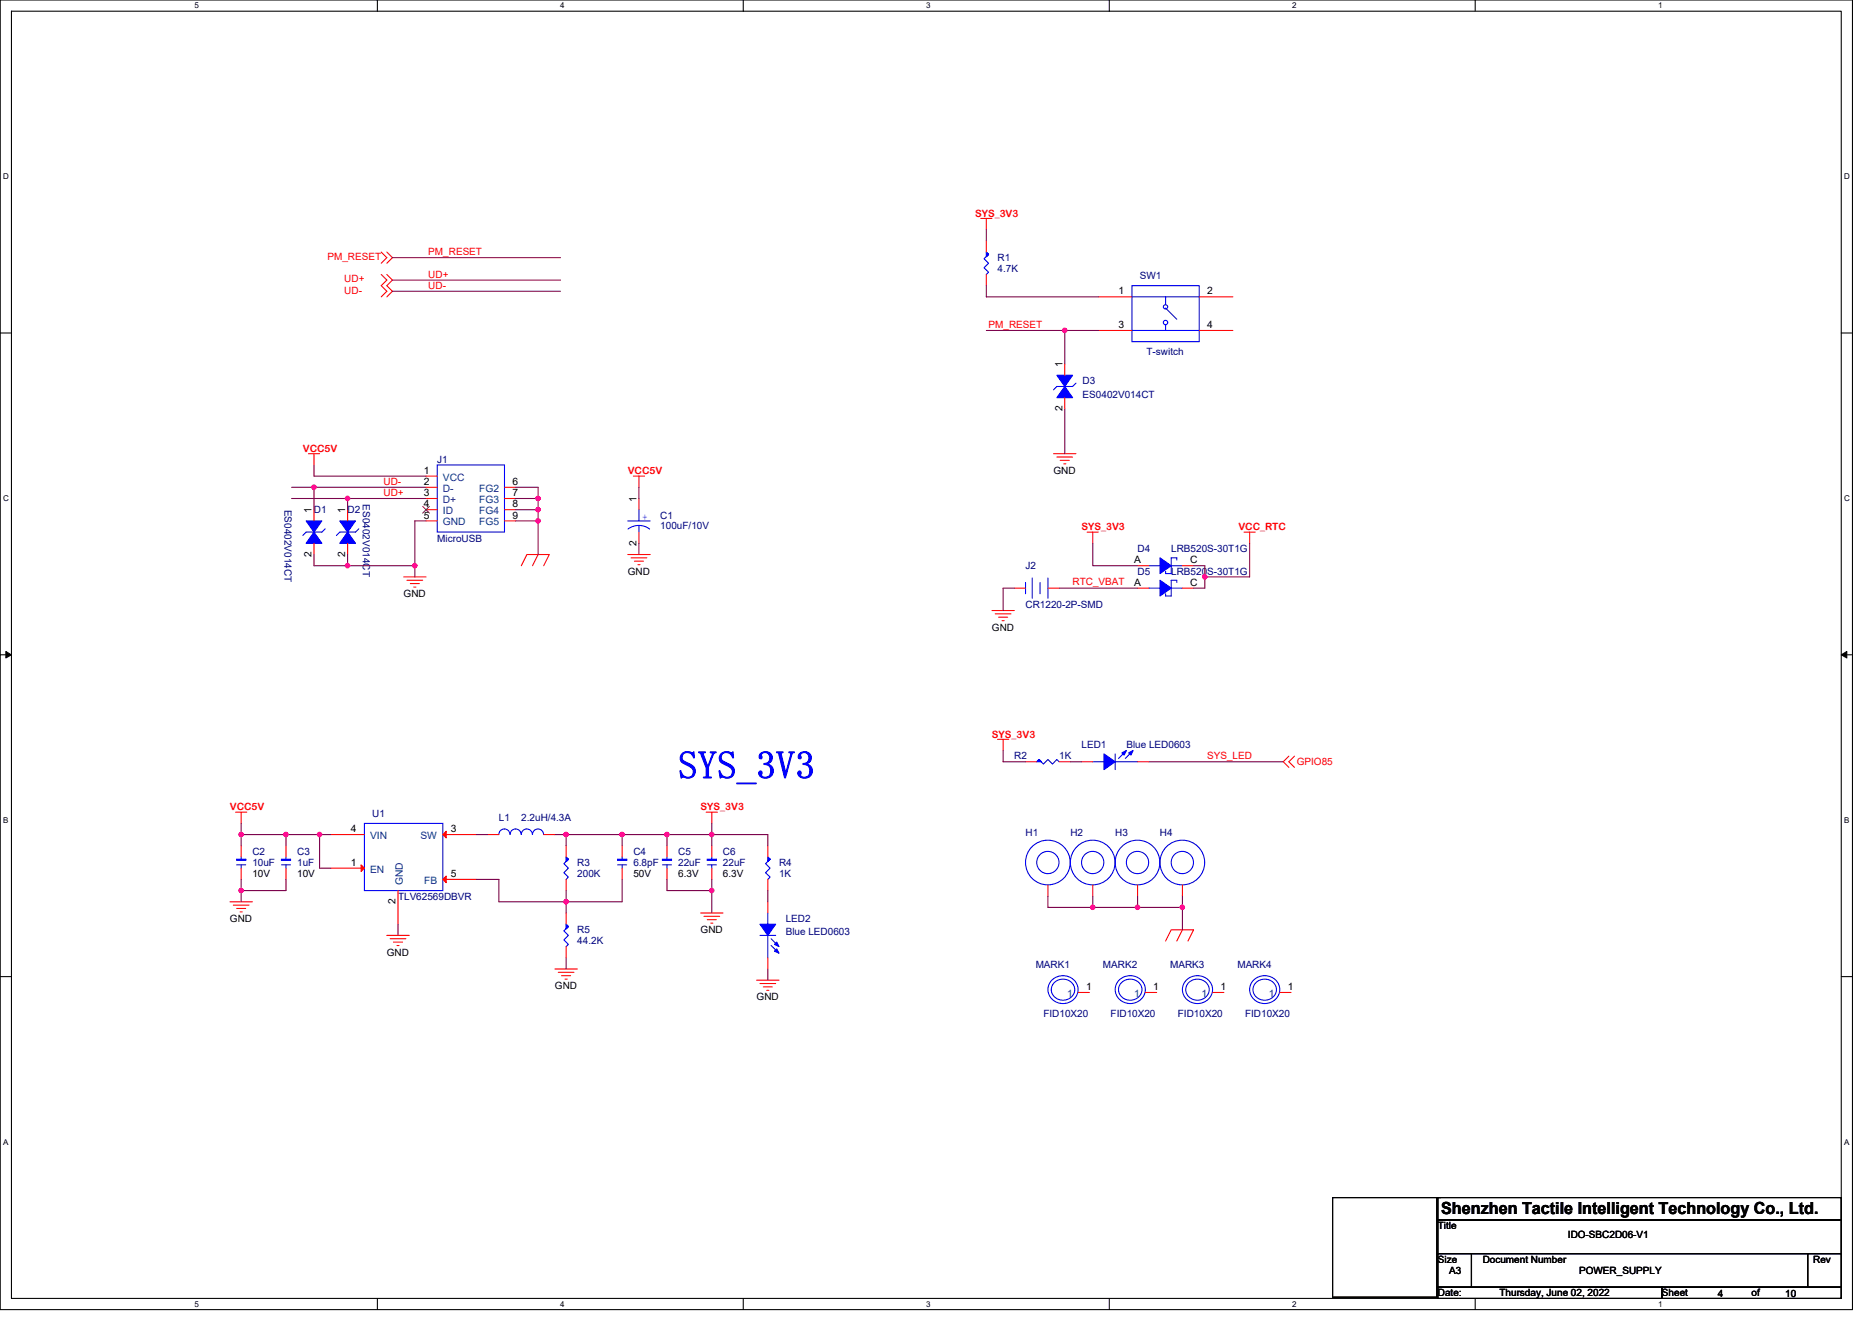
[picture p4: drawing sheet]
<svg xmlns="http://www.w3.org/2000/svg" width="297mm" height="210mm" viewBox="0 0 297 210" stroke-linecap="round" stroke-linejoin="round" font-family="sans-serif">
<path d="M0 0h293.9v207.9h-293.9zM1.8 1.8h290.4v204.3h-290.4z" fill="none" stroke="#000" stroke-width=".17"/>
<g fill="#fff">
<path d="M30.8 .2h.7v1.4h-.7z"/>
<path d="M30.8 206.3h.7v1.4h-.7z"/>
</g>
<path d="M59.9 0v1.8M59.9 206.1v1.8" fill="none" stroke="#000" stroke-width=".17"/>
<g fill="#fff">
<path d="M88.9 .2h.7v1.4h-.7z"/>
<path d="M88.9 206.3h.7v1.4h-.7z"/>
</g>
<path d="M117.9 0v1.8M117.9 206.1v1.8" fill="none" stroke="#000" stroke-width=".17"/>
<g fill="#fff">
<path d="M147 .2h.7v1.4h-.7z"/>
<path d="M147 206.3h.7v1.4h-.7z"/>
</g>
<path d="M176 0v1.8M176 206.1v1.8" fill="none" stroke="#000" stroke-width=".17"/>
<g fill="#fff">
<path d="M205 .2h.7v1.4h-.7z"/>
<path d="M205 206.3h.7v1.4h-.7z"/>
</g>
<path d="M234.1 0v1.8M234.1 206.1v1.8" fill="none" stroke="#000" stroke-width=".17"/>
<g fill="#fff">
<path d="M263.1 .2h.7v1.4h-.7z"/>
<path d="M263.1 206.3h.7v1.4h-.7z"/>
<path d="M.5 27.3h.9v1.4h-.9z"/>
<path d="M292.6 27.3h.9v1.4h-.9z"/>
<path d="M.5 78.4h.9v1.4h-.9z"/>
<path d="M292.6 78.4h.9v1.4h-.9z"/>
</g>
<path d="M0 52.9h1.8M292.2 52.9h1.7" fill="none" stroke="#000" stroke-width=".17"/>
<g fill="#fff">
<path d="M.5 129.5h.8v1.4h-.8z"/>
<path d="M292.6 129.5h.9v1.4h-.9z"/>
</g>
<path d="M0 103.9h1.8M292.2 103.9h1.7" fill="none" stroke="#000" stroke-width=".17"/>
<path d="M.9 103.4l.9 .5-.9 .5zM292.2 103.9l.8-.5v1z" fill="#000" stroke="#000" stroke-width=".16"/>
<g fill="#fff">
<path d="M.5 180.5h.8v1.4h-.8z"/>
<path d="M292.6 180.5h.9v1.4h-.9z"/>
</g>
<path d="M0 155h1.8M292.2 155h1.7M211.5 190.1h16.5v15.8h-16.5zM228.2 190.1h64v3.5h-64zM228.2 193.6h64v5.4h-64zM228.2 199h5.3v5.3h-5.3zM228.2 190.1h.5M233.5 199h53.3v5.3h-53.3zM286.8 199h5.4v5.3h-5.4zM228.2 204.3h35.5v1.8h-35.5zM263.7 204.3h28.5v1.8h-28.5z" fill="none" stroke="#000" stroke-width=".17"/>
<g fill="none" stroke="#f00" stroke-width=".17">
<path d="M155.6 34.7h1.8M156.5 34.7v1.7M156.5 38.2v1.8M60.5 40l.9 .9-.9 .9M60.5 43.6l.9 .8-.9 .9 .9 .9-.9 .9M61.4 40l.9 .9-.9 .9M61.4 43.6l.9 .8-.9 .9 .9 .9-.9 .9M156.5 43.6v1.7M168.9 57.8v1.8M174.3 47.1h5.3M174.3 52.5h5.3M190.3 52.5h5.3"/>
<path d="M190.3 47.1h5.3M48.9 72h1.8M49.8 72v1.8M67.6 75.6h1.8M67.6 77.3h1.8M67.6 79.1h1.8M80 77.3h1.8M80 79.1h1.8M100.5 75.6h1.8M101.4 75.6v1.7M101.4 79.1v1.8M167.2 72h3.5"/>
<path d="M167.7 72.5h2.5M168.2 73.1h1.5M168.8 73.6h.3M168.9 63.1v1.8M49.8 80.9v1.8M49.8 86.2v1.8M55.2 80.9v1.8M55.2 86.2v1.8M64 91.6h3.6M64.6 92.1h2.5M65.1 92.6h1.4M65.7 93.2h.3"/>
<path d="M67.6 82.7h1.8M67.6 80.9h1.8M80 80.9h1.8M80 82.7h1.8M82.7 89.8l.9-1.8h3.6l-.9 1.8M85.4 88l-.9 1.8M99.6 88h3.6M100.1 88.5h2.5M100.7 89.1h1.4M101.2 89.6h.4M101.4 84.5v1.7M157.4 96.9h3.5"/>
<path d="M157.9 97.4h2.5M158.5 98h1.4M159 98.5h.3M160.9 93.3h1.8M166.3 93.3h1.8M172.5 84.5h1.8M173.4 84.5v1.7M180.5 89.8h1.8M180.5 93.3h1.8M187.6 89.8h1.8M187.6 93.3h1.8M197.4 84.5h1.8"/>
<path d="M198.3 84.5v1.7M158.3 117.3h1.8M159.2 117.3v1.8M37.4 128.9h1.8M38.3 128.9v1.8M38.3 134.2v1.8M38.3 137.8v1.8M45.4 134.2v1.8M45.4 137.8v1.8M52.5 137.8h5.3M52.5 132.5h5.3M70.3 132.5h5.3"/>
<path d="M70.3 139.6h5.3M77.4 132.5h1.8M86.3 132.5h1.8M89.8 134.2v1.8M89.8 139.6v1.8M98.7 134.2v1.8M98.7 137.8v1.8M105.8 134.2v1.8M105.8 137.8v1.8M112.1 128.9h1.7M112.9 128.9v1.8M112.9 134.2v1.8"/>
<path d="M112.9 137.8v1.8M121.8 134.2v1.8M121.8 139.6v1.8M162.7 120.9h1.8M168.1 120.9h1.7M171.6 120.9h1.8M180.5 120.9h1.8M204.5 120l-.9 .9 .9 .9M205.4 120l-.9 .9 .9 .9M36.5 143.1h3.5M37 143.7h2.5M37.5 144.2h1.5"/>
<path d="M38.1 144.7h.3M61.4 148.5h3.5M61.9 149h2.5M62.4 149.5h1.5M63 150.1h.3M63.2 141.4v5.3M88.1 153.8h3.5M88.6 154.3h2.5M89.1 154.9h1.4M89.7 155.4h.3M89.8 144.9v1.8M89.8 150.2v1.8"/>
<path d="M111.2 144.9h3.5M111.7 145.4h2.5M112.2 146h1.5M112.8 146.5h.3M120.1 155.6h3.5M120.6 156.1h2.5M121.1 156.6h1.5M121.7 157.2h.3M121.8 143.1v1.8M121.8 152v1.8M166.3 140.5v1.7M171.1 157.5h1.8"/>
<path d="M173.4 140.5v1.7M180.5 140.5v1.7M181.8 157.5h1.7M185 149.4l.8-1.8h3.6l-.9 1.8M187.6 147.6l-.9 1.8M187.6 140.5v1.7M192.4 157.5h1.8M203.1 157.5h1.8"/>
</g>
<g fill="none" stroke="#00f" stroke-width=".17">
<path d="M156.5 40l.4 .4-.8 .7 .8 .7-.8 .7 .8 .7-.4 .4M179.6 45.3h10.7v8.9h-10.7zM179.6 47.1h10.7M179.6 52.5h10.7M185 51.6v.9M185 47.1v1.3M185 48.9l1.7 1.8M69.4 73.8h10.6v10.7h-10.6zM170.7 60.8l-.5 .5h-2.5l-.5 .6M51.6 83.9l-.5 .6h-2.5l-.6 .5M56.9 83.9l-.5 .6h-2.5l-.5 .5M99.6 82.7h3.6"/>
<path d="M99.6 84a2.86 2.86 0 0 1 3.5 0M101.4 83.4v1.1M101.4 80.9v1.8M162.7 92.5v1.7M163.8 91.7v3.3M165 92.5v1.7M166.3 91.7v3.3M182.3 89.8h1.8M182.3 93.3h1.8M185.8 89.8h1.8M185.8 93.3h1.8M186.7 88.9v-.4h-.9v2.5h-.8v-.3"/>
<path d="M186.7 92.5v-.4h-.9v2.5h-.8v-.4M177 119.7v2.5M178.6 119.3l-1.1 1.1M179.6 119.3l-1 1.1M37.5 137.3h1.5M38.3 137.3v.5M38.3 136v.4M44.7 137.3h1.4M45.4 137.3v.5M45.4 136v.4M57.8 130.7h12.5v10.7h-12.5zM84.5 132.4a.89 .89 0 0 0-.9-.8 .89 .89 0 0 0-.9 .8 .89 .89 0 0 0-.9-.8 .89 .89 0 0 0-.9 .8 .88 .88 0 0 0-.9-.8 .88 .88 0 0 0-.8 .8"/>
<path d="M86.3 132.4a.88 .88 0 0 0-.9-.8 .88 .88 0 0 0-.9 .8M89.8 136l.4 .4-.7 .7 .7 .7-.7 .7 .7 .7-.4 .4M98 137.3h1.4M98.7 137.3v.5M98.7 136v.4M105.1 137.3h1.4M105.8 137.3v.5M105.8 136v.4M112.2 137.3h1.5M112.9 137.3v.5M112.9 136v.4M121.8 136l.4 .4-.7 .7 .7 .7-.7 .7 .7 .7-.4 .4"/>
<path d="M164.5 120.9l.4-.4 .7 .8 .7-.8 .7 .8 .7-.8 .4 .4M173.4 120.9h1.8M177 120.9h3.5M89.8 146.7l.4 .3-.7 .7 .7 .8-.7 .7 .7 .7-.4 .3M120.6 148.5h2.5M121.8 144.9v1.8M121.8 148.5v3.5M122.4 149l1 1.1M122.4 150.1l1 1M167 155.5a2.38 2.38 0 0 1 2.7-.4 2.38 2.38 0 0 1 1.3 2.5 2.38 2.38 0 0 1-2.8 1.6 2.38 2.38 0 0 1-1.8-2.7zM167.4 155.9a1.85 1.85 0 0 1 2.1-.3 1.85 1.85 0 0 1 1 1.9 1.86 1.86 0 0 1-2.2 1.2 1.86 1.86 0 0 1-1.4-2.1zM177.6 155.5a2.38 2.38 0 0 1 2.8-.4 2.38 2.38 0 0 1 1.3 2.5 2.38 2.38 0 0 1-2.9 1.6 2.38 2.38 0 0 1-1.8-2.7z"/>
<path d="M178 155.9a1.85 1.85 0 0 1 2.2-.3 1.85 1.85 0 0 1 .9 1.9 1.86 1.86 0 0 1-2.2 1.2 1.86 1.86 0 0 1-1.4-2.1zM188.3 155.5a2.38 2.38 0 0 1 2.8-.4 2.38 2.38 0 0 1 1.2 2.5 2.38 2.38 0 0 1-2.8 1.6 2.38 2.38 0 0 1-1.8-2.7zM188.7 155.9a1.85 1.85 0 0 1 2.1-.3 1.85 1.85 0 0 1 1 1.9 1.86 1.86 0 0 1-2.2 1.2 1.86 1.86 0 0 1-1.4-2.1zM199 155.5a2.38 2.38 0 0 1 2.7-.4 2.38 2.38 0 0 1 1.3 2.5 2.38 2.38 0 0 1-2.8 1.6 2.38 2.38 0 0 1-1.8-2.7zM199.4 155.9a1.85 1.85 0 0 1 2.1-.3 1.85 1.85 0 0 1 1 1.9 1.86 1.86 0 0 1-2.2 1.2 1.86 1.86 0 0 1-1.4-2.1z"/>
<circle cx="184.9" cy="51.2" r=".35"/>
<circle cx="184.9" cy="48.7" r=".35"/>
<circle cx="166.3" cy="136.9" r="3.5"/>
<circle cx="166.3" cy="136.9" r="1.77"/>
<circle cx="173.4" cy="136.9" r="3.5"/>
<circle cx="173.4" cy="136.9" r="1.77"/>
<circle cx="180.5" cy="136.9" r="3.5"/>
<circle cx="180.5" cy="136.9" r="1.77"/>
<circle cx="187.6" cy="136.9" r="3.5"/>
<circle cx="187.6" cy="136.9" r="1.77"/>
</g>
<g fill="#00f" stroke="#00f" stroke-width=".17">
<path d="M112.2 136.4v.1h1.5v-.1z" fill-rule="evenodd"/>
<path d="M184.1 88.5l1.7 1.3-1.7 1.2z" fill-rule="evenodd"/>
<path d="M55.2 84.5l1.2 1.7h-2.5z" fill-rule="evenodd"/>
<path d="M53.9 82.7h2.5l-1.2 1.8z" fill-rule="evenodd"/>
<path d="M44.7 136.4v.1h1.4v-.1z" fill-rule="evenodd"/>
<path d="M89.8 136l.4 .4-.4 .3 .4-.3-.4 .3z" fill-rule="evenodd"/>
<path d="M175.2 119.7l1.8 1.2-1.8 1.3z" fill-rule="evenodd"/>
<path d="M179.1 119.5l.7-.4-.4 .7z" fill-rule="evenodd"/>
<path d="M178 119.5l.7-.4-.3 .7z" fill-rule="evenodd"/>
<path d="M156.5 40l.4 .4-.4 .3 .4-.3-.4 .3z" fill-rule="evenodd"/>
<path d="M98 136.4v.1h1.4v-.1z" fill-rule="evenodd"/>
<path d="M184.1 92.1l1.7 1.2-1.7 1.3z" fill-rule="evenodd"/>
<path d="M164.9 120.5l.3 .4h-.7l.4-.4 .3 .4z" fill-rule="evenodd"/>
<path d="M105.1 136.4v.1h1.4v-.1z" fill-rule="evenodd"/>
<path d="M37.5 136.4v.1h1.5v-.1z" fill-rule="evenodd"/>
<path d="M89.8 146.7l.4 .3-.4 .4 .4-.4-.4 .4z" fill-rule="evenodd"/>
<path d="M121.8 136l.4 .4-.4 .3 .4-.3-.4 .3z" fill-rule="evenodd"/>
<path d="M120.6 146.7h2.5l-1.3 1.8z" fill-rule="evenodd"/>
<path d="M123.3 150.6l.3 .7-.7-.3z" fill-rule="evenodd"/>
<path d="M123.3 149.5l.3 .7-.7-.3z" fill-rule="evenodd"/>
<path d="M168.9 61.3l1.3 1.8h-2.5z" fill-rule="evenodd"/>
<path d="M167.7 59.6h2.5l-1.3 1.7z" fill-rule="evenodd"/>
<path d="M49.8 84.5l1.3 1.7h-2.5z" fill-rule="evenodd"/>
<path d="M48.6 82.7h2.5l-1.3 1.8z" fill-rule="evenodd"/>
</g>
<g fill="#f00" stroke="#f00" stroke-width=".17">
<path d="M70.3 132.5l.5-.6v1.1z"/>
<path d="M70.3 139.6l.5-.6v1.1z"/>
<path d="M57.3 137.3l.5 .5-.5 .5z"/>
</g>
<path d="M67.1 80.4l1.1 1M68.1 80.4l-1 1" fill="none" stroke="#804000" stroke-width=".16"/>
<g fill="none" stroke="#800040" stroke-width=".17">
<path d="M156.5 36.4v1.8M62.3 46.2h26.6M62.3 40.9h26.6M62.3 44.4h26.6M156.5 45.3v1.8h17.8M156.5 52.5h12.4M168.9 52.5h5.4M168.9 52.5v5.3M46.3 79.1h8.9M46.3 77.3h3.5M49.8 73.8v1.8h17.8M49.8 77.3h17.8"/>
<path d="M49.8 77.3v3.6M55.2 79.1h12.4M55.2 79.1v1.8M81.8 79.1h3.6M81.8 77.3h3.6v1.8M85.4 79.1v1.8M101.4 77.3v1.8M168.9 64.9v7.1M49.8 88v1.8h5.4M55.2 88v1.8M55.2 89.8h10.6M65.8 89.8v1.8"/>
<path d="M67.6 82.7h-1.8v7.1M81.8 80.9h3.6M81.8 82.7h3.6M85.4 80.9v1.8M85.4 82.7v5.3M101.4 86.2v1.8M160.9 93.3h-1.7v3.6M168.1 93.3h12.4M173.4 86.2v3.6h7.1M189.4 89.8h1.8v1.8M191.2 91.6v1.7h-1.8M198.3 86.2v5.4h-7.1"/>
<path d="M159.2 119.1v1.8h3.5M38.3 132.5h7.1M38.3 132.5v1.7M38.3 139.6v1.8M38.3 130.7v1.8M45.4 132.5h5.3M45.4 132.5v1.7M45.4 139.6v1.8h-7.1M50.7 132.5h1.8M50.7 132.5v5.3h1.8M75.6 139.6h3.6v3.5h10.6M75.6 132.5h1.8"/>
<path d="M88.1 132.5h1.7v1.7M89.8 132.5h8.9v1.7M98.7 139.6v3.5h-8.9M98.7 132.5h7.1M105.8 132.5v1.7M105.8 139.6v1.8h7.1M105.8 132.5h7.1M112.9 132.5h8.9v1.7M112.9 132.5v1.7M112.9 139.6v1.8M112.9 130.7v1.8M169.8 120.9h1.8"/>
<path d="M182.3 120.9h21.3M38.3 141.4v1.7M63.2 146.7v1.8M89.8 141.4v1.7M89.8 143.1v1.8M89.8 152v1.8M112.9 141.4v3.5M121.8 141.4v1.7M121.8 153.8v1.8M166.3 142.2v1.8h7.1M173.4 142.2v1.8M173.4 144h7.1"/>
<path d="M180.5 142.2v1.8M180.5 144h7.1M187.6 142.2v1.8M187.6 144v3.6"/>
</g>
<g fill="#f0f" stroke="#f0f" stroke-width=".17">
<circle cx="50.7" cy="132.4" r=".35"/>
<circle cx="38.3" cy="132.4" r=".35"/>
<circle cx="45.4" cy="132.4" r=".35"/>
<circle cx="38.3" cy="141.3" r=".35"/>
<circle cx="89.8" cy="143.1" r=".35"/>
<circle cx="98.7" cy="132.4" r=".35"/>
<circle cx="89.8" cy="132.4" r=".35"/>
<circle cx="112.9" cy="132.4" r=".35"/>
<circle cx="105.8" cy="132.4" r=".35"/>
<circle cx="112.9" cy="141.3" r=".35"/>
<circle cx="191.2" cy="91.6" r=".35"/>
<circle cx="173.4" cy="144" r=".35"/>
<circle cx="187.6" cy="144" r=".35"/>
<circle cx="180.5" cy="144" r=".35"/>
<circle cx="85.4" cy="82.7" r=".35"/>
<circle cx="85.4" cy="80.9" r=".35"/>
<circle cx="85.4" cy="79.1" r=".35"/>
<circle cx="55.1" cy="79.1" r=".35"/>
<circle cx="49.8" cy="77.3" r=".35"/>
<circle cx="65.8" cy="89.8" r=".35"/>
<circle cx="55.1" cy="89.8" r=".35"/>
<circle cx="168.9" cy="52.4" r=".35"/>
</g>
<text font-size="6.2" fill="#00f" x="107.6" y="123.6">SYS_3V3</text>
<text font-size="2.6" x="228.7" y="192.7">Shenzhen Tactile Intelligent Technology Co., Ltd.</text>
<g font-size="1.6" fill="#f00">
<text x="154.7" y="34.4">SYS_3V3</text>
<text x="52" y="41.3">PM_RESET</text>
<text x="68" y="40.4">PM_RESET</text>
<text x="54.6" y="44.8">UD+</text>
<text x="54.6" y="46.6">UD-</text>
<text x="68" y="44.1">UD+</text>
<text x="68" y="45.9">UD-</text>
<text x="156.9" y="52">PM_RESET</text>
<text x="48" y="71.7">VCC5V</text>
<text x="60.9" y="77">UD-</text>
<text x="99.6" y="75.3">VCC5V</text>
<text x="60.9" y="78.8">UD+</text>
<text x="171.6" y="84.2">SYS_3V3</text>
<text x="196.5" y="84.2">VCC_RTC</text>
<text x="170.2" y="92.9">RTC_VBAT</text>
<text x="157.4" y="117.1">SYS_3V3</text>
<text x="191.5" y="120.4">SYS_LED</text>
<text x="205.8" y="121.4">GPIO85</text>
<text x="36.5" y="128.6">VCC5V</text>
<text x="111.2" y="128.6">SYS_3V3</text>
</g>
<g font-size="1.6" fill="#000080">
<text x="158.3" y="41.4">R1</text>
<text x="158.3" y="43.2">4.7K</text>
<text x="180.9" y="44.3">SW1</text>
<text x="181.9" y="56.4">T-switch</text>
<text x="171.8" y="61">D3</text>
<text x="171.8" y="63.1">ES0402V014CT</text>
<text x="69.4" y="73.4">J1</text>
<text x="45.1" y="80.9" transform="rotate(90 45.1 80.9)">ES0402V014CT</text>
<text x="49.8" y="81.4">D1</text>
<text x="55.2" y="81.4">D2</text>
<text x="57.6" y="80" transform="rotate(90 57.6 80)">ES0402V014CT</text>
<text x="104.8" y="82.3">C1</text>
<text x="104.8" y="83.9">100uF/10V</text>
<text x="69.4" y="86">MicroUSB</text>
<text x="180.5" y="87.7">D4</text>
<text x="185.8" y="87.7">LRB520S-30T1G</text>
<text x="162.7" y="90.3">J2</text>
<text x="180.5" y="91.2">D5</text>
<text x="185.8" y="91.2">LRB520S-30T1G</text>
<text x="162.7" y="96.5">CR1220-2P-SMD</text>
<text x="171.6" y="118.8">LED1</text>
<text x="178.7" y="118.8">Blue LED0603</text>
<text x="160.9" y="120.5">R2</text>
<text x="168.1" y="120.5">1K</text>
<text x="59.1" y="129.6">U1</text>
<text x="79.2" y="130.3">L1</text>
<text x="82.7" y="130.3">2.2uH/4.3A</text>
<text x="40" y="135.7">C2</text>
<text x="40" y="137.4">10uF</text>
<text x="47.2" y="135.7">C3</text>
<text x="47.2" y="137.4">1uF</text>
<text x="91.6" y="137.4">R3</text>
<text x="100.5" y="135.7">C4</text>
<text x="100.5" y="137.4">6.8pF</text>
<text x="107.6" y="135.7">C5</text>
<text x="107.6" y="137.4">22uF</text>
<text x="114.7" y="135.7">C6</text>
<text x="114.7" y="137.4">22uF</text>
<text x="123.6" y="137.4">R4</text>
<text x="162.7" y="132.6">H1</text>
<text x="169.8" y="132.6">H2</text>
<text x="176.9" y="132.6">H3</text>
<text x="184.1" y="132.6">H4</text>
<text x="63.2" y="142.8">TLV62569DBVR</text>
<text x="91.6" y="139.2">200K</text>
<text x="123.6" y="139.2">1K</text>
<text x="91.6" y="148.1">R5</text>
<text x="91.6" y="149.9">44.2K</text>
<text x="124.7" y="146.3">LED2</text>
<text x="124.7" y="148.5">Blue LED0603</text>
<text x="164.3" y="153.6">MARK1</text>
<text x="175" y="153.6">MARK2</text>
<text x="185.7" y="153.6">MARK3</text>
<text x="196.3" y="153.6">MARK4</text>
<text x="165.6" y="161.4">FID10X20</text>
<text x="176.2" y="161.4">FID10X20</text>
<text x="186.9" y="161.4">FID10X20</text>
<text x="197.6" y="161.4">FID10X20</text>
</g>
<g font-size="1.6">
<text x="177.5" y="46.7">1</text>
<text x="191.5" y="46.7">2</text>
<text x="177.5" y="52.1">3</text>
<text x="191.5" y="52.1">4</text>
<text x="168.6" y="58.3" transform="rotate(-90 168.6 58.3)">1</text>
<text x="168.6" y="65.3" transform="rotate(-90 168.6 65.3)">2</text>
<text x="67.2" y="75.2">1</text>
<text x="67.2" y="77">2</text>
<text x="81.3" y="77">6</text>
<text x="167.2" y="75.2">GND</text>
<text x="49.4" y="81.4" transform="rotate(-90 49.4 81.4)">1</text>
<text x="54.8" y="81.4" transform="rotate(-90 54.8 81.4)">1</text>
<text x="67.2" y="78.7">3</text>
<text x="67.2" y="82.3">5</text>
<text x="67.2" y="80.5">4</text>
<text x="81.3" y="78.7">7</text>
<text x="81.3" y="80.5">8</text>
<text x="81.3" y="82.3">9</text>
<text x="101" y="79.7" transform="rotate(-90 101 79.7)">1</text>
<text x="49.4" y="88.4" transform="rotate(-90 49.4 88.4)">2</text>
<text x="54.8" y="88.4" transform="rotate(-90 54.8 88.4)">2</text>
<text x="101" y="86.6" transform="rotate(-90 101 86.6)">2</text>
<text x="180" y="89.4">A</text>
<text x="188.9" y="89.4">C</text>
<text x="64" y="94.8">GND</text>
<text x="99.6" y="91.2">GND</text>
<text x="180" y="93">A</text>
<text x="188.9" y="93">C</text>
<text x="157.4" y="100.1">GND</text>
<text x="55.7" y="137.4">1</text>
<text x="55.7" y="132.1">4</text>
<text x="71.5" y="132.1">3</text>
<text x="40" y="139.2">10V</text>
<text x="47.2" y="139.2">10V</text>
<text x="62.8" y="143.5" transform="rotate(-90 62.8 143.5)">2</text>
<text x="71.5" y="139.2">5</text>
<text x="100.5" y="139.2">50V</text>
<text x="107.6" y="139.2">6.3V</text>
<text x="114.7" y="139.2">6.3V</text>
<text x="36.5" y="146.3">GND</text>
<text x="111.2" y="148.1">GND</text>
<text x="61.4" y="151.7">GND</text>
<text x="88" y="157">GND</text>
<text x="120.1" y="158.8">GND</text>
<text x="172.3" y="157.1">1</text>
<text x="183" y="157.1">1</text>
<text x="193.7" y="157.1">1</text>
<text x="204.3" y="157.1">1</text>
<text x="228.2" y="195.1">Title</text>
<text x="248.8" y="196.5">IDO-SBC2D06-V1</text>
<text x="228.2" y="200.4">Size</text>
<text x="229.9" y="202.2">A3</text>
<text x="235.3" y="200.4">Document Number</text>
<text x="250.6" y="202.2">POWER_SUPPLY</text>
<text x="287.7" y="200.4">Rev</text>
<text x="228.2" y="205.7">Date:</text>
<text x="237.9" y="205.7">Thursday, June 02, 2022</text>
<text x="263.7" y="205.7">Sheet</text>
<text x="272.6" y="205.9">4</text>
<text x="277.9" y="205.7">of</text>
<text x="283.3" y="205.9">10</text>
</g>
<g font-size="1.6" fill="#004080">
<text x="70.3" y="76.3">VCC</text>
<text x="70.3" y="78.1">D-</text>
<text x="70.3" y="79.8">D+</text>
<text x="70.3" y="83.4">GND</text>
<text x="70.3" y="81.6">ID</text>
<text x="76" y="78.1">FG2</text>
<text x="76" y="79.8">FG3</text>
<text x="76" y="81.6">FG4</text>
<text x="76" y="83.4">FG5</text>
<text x="58.7" y="133.2">VIN</text>
<text x="66.7" y="133.2">SW</text>
<text x="58.7" y="138.5">EN</text>
<text x="63.9" y="140.5" transform="rotate(-90 63.9 140.5)">GND</text>
<text x="67.3" y="140.3">FB</text>
<text x="169.3" y="158.2">1</text>
<text x="180" y="158.2">1</text>
<text x="190.6" y="158.2">1</text>
<text x="201.3" y="158.2">1</text>
</g>
<text font-size="1.6" fill="#00f" x="101.9" y="82.5">+</text>
<g font-size="1.3">
<text x="30.8" y="1.3">5</text>
<text x="88.9" y="1.3">4</text>
<text x="147" y="1.3">3</text>
<text x="205" y="1.3">2</text>
<text x="263.1" y="1.3">1</text>
<text x=".5" y="28.4">D</text>
<text x="292.6" y="28.4">D</text>
<text x=".5" y="79.5">C</text>
<text x="292.6" y="79.5">C</text>
<text x=".5" y="130.6">B</text>
<text x="292.6" y="130.6">B</text>
<text x=".5" y="181.7">A</text>
<text x="292.6" y="181.7">A</text>
<text x="30.8" y="207.4">5</text>
<text x="88.9" y="207.4">4</text>
<text x="147" y="207.4">3</text>
<text x="205" y="207.4">2</text>
<text x="263.1" y="207.4">1</text>
</g>
</svg>
